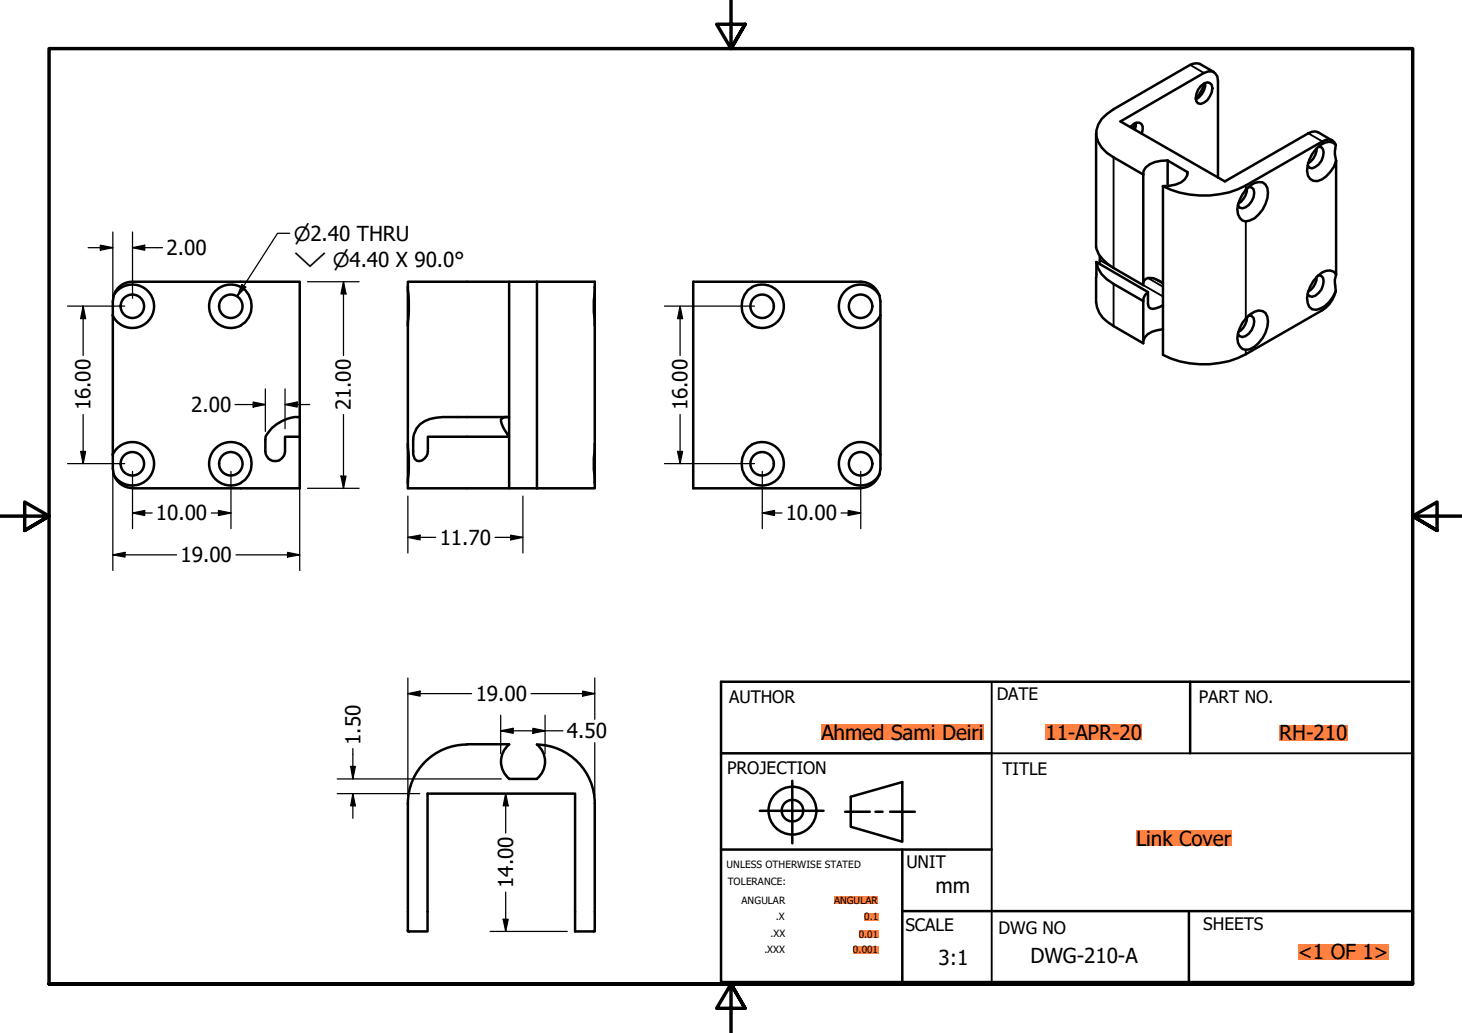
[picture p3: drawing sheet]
<svg xmlns="http://www.w3.org/2000/svg" width="297mm" height="210mm" viewBox="0 0 297 210" stroke-linecap="round" stroke-linejoin="round" font-family="sans-serif">
<!-- layer: Visible (ANSI) -->
<g fill="none" stroke="#000" stroke-width=".51">
<path d="M244 17.5l.6-.5 .7-.3 .5 .2a2.03 2.03 0 0 1 0 2.7 2.15 2.15 0 0 1-2.4 1.4 2.25 2.25 0 0 1 0-2.7zM244.7 16.9a7.4 7.4 0 0 1-1.7 3.1M244.9 16.9a3.6 3.6 0 0 1-1.9 3.3M246.6 14.6l-2.8-1.6-1.3-.1-.7 .3-15.5 9a6.3 6.3 0 0 0-3.5 4.3 5.1 5.1 0 0 0 2.1 4.6l7.4 4.4M222.7 27.1v23.1a5.8 5.8 0 0 0 2.3 3.4l7.3 4.3v-22.4M229.7 25.8a1.5 1.5 0 0 1 2.2-.6l.3 .5-.2 1.4M230.6 25.1l-.4 1M230.8 25l-.2 1.3M236.3 37.8v34.3a18.8 18.8 0 0 0 16.8-.1l15.6-9a6.2 6.2 0 0 0 2.7-3.8M237.2 32.6a5.9 5.9 0 0 0-4.4 1.4l-.5 .7v.8M237.2 32.6l4 2.4M237.2 32.6v5.2"/>
<path d="M241.2 35a2.67 2.67 0 0 1-2.3 2.5l-2.6 .3M241.2 35v.5M253.1 38.6a3.4 3.4 0 0 1 3.4-1.5 2.64 2.64 0 0 1 1 3.2 6.3 6.3 0 0 1-3.6 4.5 1.66 1.66 0 0 1-2.4-1.3 5.6 5.6 0 0 1 1.6-4.9zM253.4 38.3a3.7 3.7 0 0 1-1.8 3.1M253.7 38l.6 .1 .4 .4a3.3 3.3 0 0 1-2.3 3.8l-.6-.1-.3-.5M267.5 30.1a3.7 3.7 0 0 1-1.8 3.1M267.8 29.8l.6 .1a2.19 2.19 0 0 1 .1 2.8l-.6 .7-1.3 .8-.6-.1-.3-.5M270.6 28.5l-2.8-1.6-.5-.2-.7 .1-17.7 10.1-21.3-12.2 17-9.9a1.75 1.75 0 0 1 2-.2 1.75 1.75 0 0 1 .9 1.9v19.6M271.4 29.4a1.65 1.65 0 0 0-2.7-.7l-15.6 9a18.7 18.7 0 0 1-16.8 .1M271.4 29.4a6 6 0 0 0 .1 3.3M271.4 29.4a2.2 2.2 0 0 0-3.2 .1 6.3 6.3 0 0 0-2.5 6.2 1.85 1.85 0 0 0 2.8 .8 6.8 6.8 0 0 0 3-3.8M271.5 32.7v23.1"/>
<path d="M26.9 57.2a4 4 0 0 0-4 4v34l.2 1.2M26.9 57.2h34v27.5a7.7 7.7 0 0 0-6.9 4 7.9 7.9 0 0 0 .1 3.9 1.99 1.99 0 0 0 2.2 1.1 1.99 1.99 0 0 0 1.6-2v-3h3v10.5h-34M82.9 58.3a40.1 40.1 0 0 1 0 7.8M82.9 58.3v40.9h26.2M103.4 57.2v42M109.1 57.2h-26.2v1.1M109.1 57.2h11.7v40.9M109.1 57.2v42M120.8 58.3a40.1 40.1 0 0 0 0 7.8M174.8 57.2a4 4 0 0 1 3.8 2.8M174.9 57.2h-34.1v42h34.1M222.8 53.2l-.1 8.2a5.9 5.9 0 0 0 3.6 4.9l6 3.5v-8.6"/>
<path d="M222.8 53.2a6.1 6.1 0 0 0 3.5 4.5l6 3.5M222.8 53.2l10.4 6.1v2.5l.2 .5 .3 .3a3.4 3.4 0 0 0 2.6-.6M223.5 52l-.1 1.6M232.3 57.4a1.26 1.26 0 0 1 1.5-.9 4.8 4.8 0 0 1 2.5 1.1M233.2 59.3l-.5 .6-.4 .7v.6M267.5 56.2a3.7 3.7 0 0 1-1.8 3.1M267.8 55.9l.6 .1 .4 .4a3.2 3.2 0 0 1-2.2 3.9l-.6-.1-.3-.5M271.5 55.8a5.3 5.3 0 0 0-.1 3.4M271.5 55.8a1.95 1.95 0 0 0-3-.4 7.1 7.1 0 0 0-2.9 5.2l.1 1a1.62 1.62 0 0 0 2.5 1.1 6.1 6.1 0 0 0 3.2-3.5M23.1 60a4.4 4.4 0 0 1 6.7-1.1 4.4 4.4 0 0 1-.3 6.9 4.4 4.4 0 0 1-6.6-1.7M48.9 66.1a4.4 4.4 0 0 0 1.9-5.7 4.4 4.4 0 0 0-5.5-2.3 4.4 4.4 0 0 0-2.4 5.9 4.4 4.4 0 0 0 6 2.2M152.8 66.1a4.5 4.5 0 0 1-2.1-4.6 4.5 4.5 0 0 1 3.6-3.6 4.4 4.4 0 0 1 4.9 5.1 4.4 4.4 0 0 1-6.4 3.2"/>
<path d="M178.9 64.1a4.4 4.4 0 0 1-6.7 1.7 4.4 4.4 0 0 1-.3-6.9 4.4 4.4 0 0 1 6.8 1.1l.2 1.2v34a3.4 3.4 0 0 1-2.4 3.1 4.4 4.4 0 0 1-5.7-2.3 4.4 4.4 0 0 1 2.3-5.8 4.4 4.4 0 0 1 5.8 2.2M236.3 66.9a4.2 4.2 0 0 0-4 2.4M253.1 64.7a3.4 3.4 0 0 1 3.4-1.5 2.59 2.59 0 0 1 1 3.2 6.6 6.6 0 0 1-3.6 4.6 1.73 1.73 0 0 1-2.4-1.4 5.5 5.5 0 0 1 1.6-4.9zM253.4 64.4a3.7 3.7 0 0 1-1.8 3.1M253.7 64.1l.6 .1a2.09 2.09 0 0 1 0 2.8 1.97 1.97 0 0 1-2.5 1.3l-.3-.4M22.9 92.4a4.4 4.4 0 0 1 6.6-1.7 4.4 4.4 0 0 1 .3 6.8 4.4 4.4 0 0 1-6.7-1.1M23.1 96.4a4 4 0 0 0 3.8 2.8M48.9 90.3a4.6 4.6 0 0 1 0 7.8M48.9 90.3a4.4 4.4 0 0 0-6.4 3.9 4.4 4.4 0 0 0 6.4 4M60.9 84.7v4M82.9 90.3a40.8 40.8 0 0 1 0 7.8M103.3 84.7h-.7l-.8 .5a4.6 4.6 0 0 0 1.3 3l.2 .5"/>
<path d="M103.4 84.7h-10.4a15.5 15.5 0 0 0-6.7 .9 4.2 4.2 0 0 0-2.4 3.7 7 7 0 0 0 .4 4 1.28 1.28 0 0 0 2-.2l.4-.5 .2-.9v-3h16.5M120.8 98.1v1.1h-11.7M120.8 90.3a40.8 40.8 0 0 0 0 7.8M152.8 90.3a4.4 4.4 0 0 1 6.5 3.9 4.4 4.4 0 0 1-6.5 4M152.8 90.3a4.7 4.7 0 0 0 0 7.8M178.6 96.4a4 4 0 0 1-3.8 2.8M94.8 151.3a12 12 0 0 0-11.9 12v25.8M94.9 151.2h8.5M103.4 158.3h5.7M103.5 151.3a4.5 4.5 0 0 0 0 6.9M109.1 151.3a4.5 4.5 0 0 1 0 6.9M109.1 151.3a12 12 0 0 1 11.7 11.9v26.1h-4v-28h-29.9v28h-3.8"/>
<path d="M82.9 189.1v.2h.2M82.9 189.1l.2 .2M120.8 189.1l-.2 .2"/>
<circle cx="26.9" cy="62.2" r="2.38"/>
<circle cx="46.9" cy="62.2" r="2.38"/>
<circle cx="154.8" cy="62.2" r="2.38"/>
<circle cx="174.8" cy="62.2" r="2.38"/>
<circle cx="26.9" cy="94.2" r="2.38"/>
<circle cx="46.9" cy="94.2" r="2.38"/>
<circle cx="154.8" cy="94.2" r="2.38"/>
<circle cx="174.8" cy="94.2" r="2.38"/>
</g>
<!-- layer: Visible Narrow (ANSI) -->
<path d="M241.8 13.2l2.8 1.6M226.3 32v22.5l-2.8-1.6M253.1 37.7v.9M265.8 27.1l2.9 1.6M226.3 57.7v8.6M232.3 57.9l4 2.3M233.2 56.5l3.1 1.8M234.5 56.6l1.8 1M253.1 45v19.7M253.1 71.1v.9" fill="none" stroke="#000" stroke-width=".38"/>
<!-- layer: Border (ANSI) -->
<path d="M148.5 -.1v10l-2.9-5h5.8l-2.9 5 2.9-5M0 104.9h10l-5-2.9v5.8l5-2.9-5 2.9M297 104.9h-10l5-2.9v5.8l-5-2.9 5 2.9M10 199.9v-190h277v190h-277h277M151.4 204.9l-2.9-5 2.9 5h-5.8l2.9-5v10" fill="none" stroke="#000" stroke-width=".7"/>
<!-- layer: Title (ANSI) -->
<g fill="none" stroke="#000" stroke-width=".51">
<path d="M241.8 138.5v14.6M286.3 138.5h-139.8v61.1h140.5M146.5 153.1h55M161 158.7v12.7M146.5 172.6h55M154.4 164.8h12.9M171.7 164.9h5M172.8 161.9l10.5-3v12.1l-10.5-3zM177.9 164.9h1.4M180.8 164.9h5.1M183.3 172.6v27.3M183.3 185.1h103.5"/>
<path d="M241.6 185.1v14.8"/>
<circle cx="161" cy="164.7" r="4.9"/>
<circle cx="161" cy="164.7" r="2.19"/>
</g>
<path d="M201.5 138.5v61.1M201.5 153.1h85.3M139.3 199.9h147.5" fill="none" stroke="#000" stroke-width=".38"/>
<g fill="#ff8040">
<path d="M230.8 168.8h19.4v3.2h-19.4z" fill-rule="evenodd"/>
<path d="M212.4 147.2h19.6v3.2h-19.6z" fill-rule="evenodd"/>
<path d="M259.9 147.3h13.8v3.2h-13.8z" fill-rule="evenodd"/>
<path d="M166.9 147.2h32.9v3.2h-32.9z" fill-rule="evenodd"/>
<path d="M263.7 191.8h18.4v3.2h-18.4z" fill-rule="evenodd"/>
<path d="M169.5 182.2h8.9v1.5h-8.9z" fill-rule="evenodd"/>
<path d="M175.6 185.5h2.8v1.5h-2.8z" fill-rule="evenodd"/>
<path d="M174.5 189h4v1.6h-4z" fill-rule="evenodd"/>
<path d="M173.3 192.2h5.1v1.6h-5.1z" fill-rule="evenodd"/>
</g>
<!-- layer: Dimension (ANSI) -->
<g fill="none" stroke="#000" stroke-width=".25">
<path d="M17.9 50.3h5M20.4 49.8l2.5 .5-2.5 .5zM22.9 47.2v15.3M26.9 50.3l2.5-.5v1zM26.9 47.2v13.4M26.9 50.3h6.1M62.5 57.2h10.5M69.8 57.2l.5 2.5h-1zM69.8 57.2v15M13.7 62.2h11.6M16.9 62.2l.5 2.5h-1zM16.9 62.2v10"/>
<path d="M53.9 79v8.7M57.9 79v8.1M135 62.2h18.3M138.2 62.2l.5 2.5h-1zM138.2 62.2v10M13.7 94.2h11.6M16.4 91.7h1l-.5 2.5zM16.9 84.2v10M22.9 94v21.9M26.9 95.8v11.6M46.9 95.8v11.6M47.8 82.2h6.1"/>
<path d="M51.4 81.7l2.5 .5-2.5 .5zM57.9 82.2l2.5-.5v1zM57.9 82.2h5M60.9 86.3v29.6M62.5 99.2h10.5M69.3 96.7h1l-.5 2.5zM69.8 84.2v15M135 94.2h18.3M137.7 91.7h1l-.5 2.5zM138.2 84.2v10M154.9 95.8v11.6M174.9 95.8v11.6"/>
<path d="M22.9 112.7l2.5-.5v1zM22.9 112.7h13M26.9 104.2l2.5-.5v1zM26.9 104.2h4M42.9 104.2h4M44.4 103.7l2.5 .5-2.5 .5zM47.9 112.7h13M58.4 112.2l2.5 .5-2.5 .5zM82.9 109.2l2.4-.5v1zM82.9 100.8v11.6M82.9 109.2h5.6M100.6 109.2h5.6"/>
<path d="M103.8 108.7l2.4 .5-2.4 .5zM106.2 100.8v11.6M154.9 104.2l2.5-.5v1zM154.9 104.2h4M170.9 104.2h4M172.3 103.7l2.6 .5-2.6 .5zM82.9 137.8v23.8M120.8 137.8v8.3M68.5 158.3h33.4M71.2 155.7h1l-.5 2.6zM71.7 152.1v6.2M82.9 140.9l2.4-.5v1z"/>
<path d="M82.9 140.9h12.9M101.7 148.5l2.6-.5v1zM101.7 148.5h12.7M101.7 145.3v7.8M107.9 140.9h12.9M108.3 148l2.4 .5-2.4 .5zM110.7 145.3v7.8M118.4 140.4l2.4 .5-2.4 .5zM120.8 150.9v10.7M68.5 161.3h16.8M71.7 161.3l.5 2.4h-1zM71.7 161.3v5"/>
<path d="M102.7 161.3l.6 2.4h-1.1zM102.7 161.3v8M99.6 189.3h15.7M102.2 186.8h1.1l-.6 2.5zM102.7 181.3v8"/>
</g>
<g fill="#000">
<path d="M20.4 49.8l2.5 .5-2.5 .5z" fill-rule="evenodd"/>
<path d="M26.9 50.3l2.5-.5v1z" fill-rule="evenodd"/>
<path d="M69.8 57.2l.5 2.5h-1z" fill-rule="evenodd"/>
<path d="M16.9 62.2l.5 2.5h-1z" fill-rule="evenodd"/>
<path d="M138.2 62.2l.5 2.5h-1z" fill-rule="evenodd"/>
<path d="M16.4 91.7h1l-.5 2.5z" fill-rule="evenodd"/>
<path d="M51.4 81.7l2.5 .5-2.5 .5z" fill-rule="evenodd"/>
<path d="M57.9 82.2l2.5-.5v1z" fill-rule="evenodd"/>
<path d="M69.3 96.7h1l-.5 2.5z" fill-rule="evenodd"/>
<path d="M137.7 91.7h1l-.5 2.5z" fill-rule="evenodd"/>
<path d="M22.9 112.7l2.5-.5v1z" fill-rule="evenodd"/>
<path d="M26.9 104.2l2.5-.5v1z" fill-rule="evenodd"/>
<path d="M44.4 103.7l2.5 .5-2.5 .5z" fill-rule="evenodd"/>
<path d="M58.4 112.2l2.5 .5-2.5 .5z" fill-rule="evenodd"/>
<path d="M82.9 109.2l2.4-.5v1z" fill-rule="evenodd"/>
<path d="M103.8 108.7l2.4 .5-2.4 .5z" fill-rule="evenodd"/>
<path d="M154.9 104.2l2.5-.5v1z" fill-rule="evenodd"/>
<path d="M172.3 103.7l2.6 .5-2.6 .5z" fill-rule="evenodd"/>
<path d="M71.2 155.7h1l-.5 2.6z" fill-rule="evenodd"/>
<path d="M82.9 140.9l2.4-.5v1z" fill-rule="evenodd"/>
<path d="M101.7 148.5l2.6-.5v1z" fill-rule="evenodd"/>
<path d="M108.3 148l2.4 .5-2.4 .5z" fill-rule="evenodd"/>
<path d="M118.4 140.4l2.4 .5-2.4 .5z" fill-rule="evenodd"/>
<path d="M71.7 161.3l.5 2.4h-1z" fill-rule="evenodd"/>
<path d="M102.7 161.3l.6 2.4h-1.1z" fill-rule="evenodd"/>
<path d="M102.2 186.8h1.1l-.6 2.5z" fill-rule="evenodd"/>
</g>
<!-- layer: Symbol (ANSI) -->
<path d="M49.1 57.8l.9 .5-1.8 1.9zM58.9 47.4h-2.5l-8.2 12.8" fill="none" stroke="#000" stroke-width=".25"/>
<path d="M49.1 57.8l.9 .5-1.8 1.9z" fill-rule="evenodd" fill="#000"/>
<g font-size="4.2">
<text x="33.8" y="51.9">2.00</text>
<text x="18.4" y="83.4" transform="rotate(-90 18.4 83.4)">16.00</text>
<text x="38.9" y="83.7">2.00</text>
<text x="71.3" y="83.4" transform="rotate(-90 71.3 83.4)">21.00</text>
<text x="139.7" y="83.4" transform="rotate(-90 139.7 83.4)">16.00</text>
<text x="31.7" y="105.8">10.00</text>
<text x="159.6" y="105.8">10.00</text>
<text x="89.3" y="110.7">11.70</text>
<text x="36.7" y="114.3">19.00</text>
<text x="96.6" y="142.5">19.00</text>
<text x="73.2" y="151.4" transform="rotate(-90 73.2 151.4)">1.50</text>
<text x="115.2" y="150">4.50</text>
<text x="166.9" y="150.3">Ahmed Sami Deiri</text>
<text x="212.4" y="150.3">11-APR-20</text>
<text x="259.9" y="150.4">RH-210</text>
<text x="230.8" y="171.9">Link Cover</text>
<text x="104.3" y="180.4" transform="rotate(-90 104.3 180.4)">14.00</text>
<text x="190.1" y="181.5">mm</text>
<text x="190.7" y="196.2">3:1</text>
<text x="209.4" y="195.7">DWG-210-A</text>
<text x="263.7" y="194.9">&lt;1 OF 1&gt;</text>
</g>
<g font-size="4">
<text x="59.7" y="48.9">⌀2.40 THRU</text>
<text x="59.7" y="54.3">⌵ ⌀4.40 X 90.0°</text>
</g>
<g font-size="3.5">
<text x="148.1" y="142.8">AUTHOR</text>
<text x="202.5" y="142.2">DATE</text>
<text x="243.6" y="142.8">PART NO.</text>
<text x="147.8" y="157.2">PROJECTION</text>
<text x="203.7" y="157.5">TITLE</text>
<text x="184.1" y="176.4">UNIT</text>
<text x="184" y="189.3">SCALE</text>
<text x="202.9" y="189.7">DWG NO</text>
<text x="244.5" y="188.9">SHEETS</text>
</g>
<g font-size="2">
<text x="147.6" y="176.4">UNLESS OTHERWISE STATED</text>
<text x="147.9" y="179.9">TOLERANCE:</text>
<text x="150.7" y="183.6">ANGULAR</text>
<text x="169.5" y="183.7">ANGULAR</text>
<text x="156.5" y="190.4">.XX</text>
<text x="157.6" y="187">.X</text>
<text x="174.5" y="190.5">0.01</text>
<text x="175.6" y="187">0.1</text>
<text x="155.3" y="193.6">.XXX</text>
<text x="173.3" y="193.7">0.001</text>
</g>
</svg>
